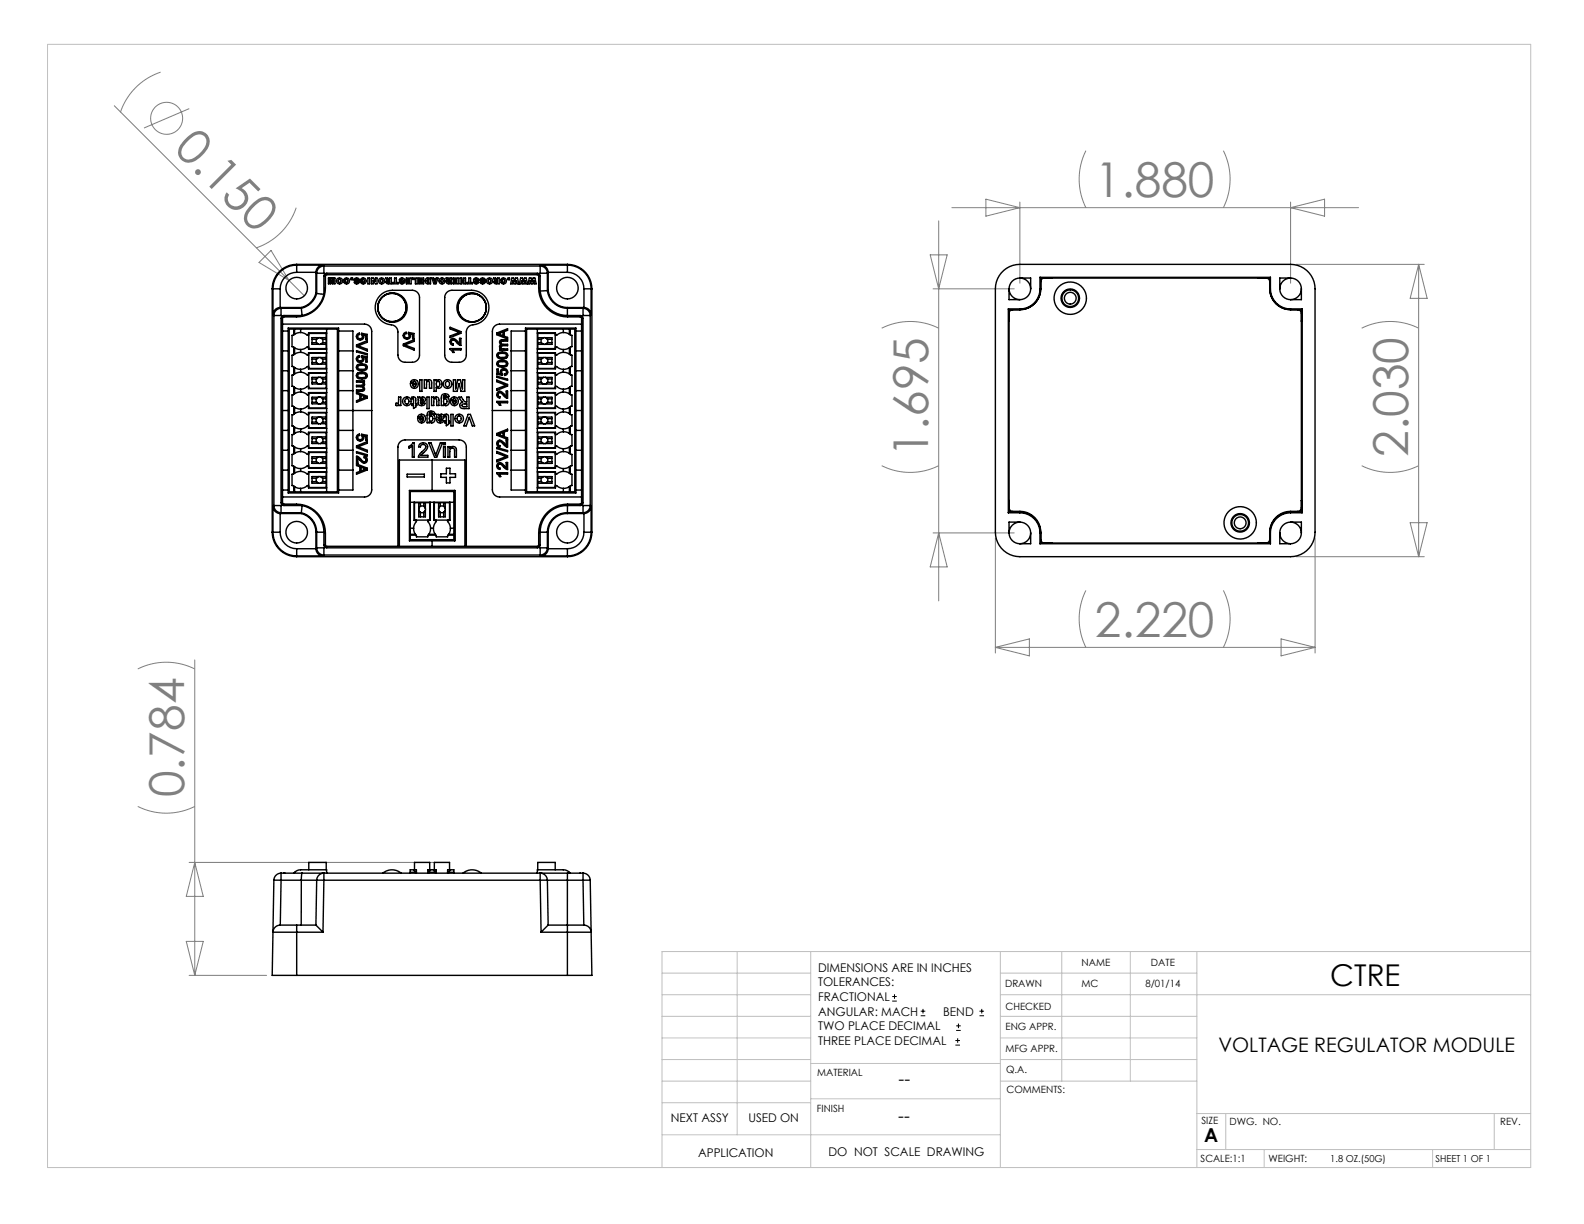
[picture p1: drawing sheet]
<svg xmlns="http://www.w3.org/2000/svg" width="279mm" height="216mm" viewBox="0 0 279 216" stroke-linecap="round" stroke-linejoin="round" font-family="sans-serif">
<g fill="none" stroke="#808080" stroke-width=".18">
<path d="M20.2 18.7l30.8 30.8M28.3 12.7a11.2 11.2 0 0 0-7.1 7.1M33.4 19.2l-8 3.4M52.2 36.6a11.2 11.2 0 0 1-7.1 7.1M165.6 39v67M167.9 36.6h71.7M173.9 35.1l6 1.5-6 1.5zM179.9 35.6v14.4M191.5 26.6a11.2 11.2 0 0 0 0 10M215.8 26.6a11.2 11.2 0 0 1 0 10M227.6 35.6v14.4M227.6 36.6l6-1.5v3z"/>
<path d="M45.7 46.3l2.1-2.1 3.2 5.3zM51 49.5l2.7 2.7M155.5 57.9a11.2 11.2 0 0 1 10.1 0M164.1 45h3l-1.5 5.9zM164.6 50.9h14.3M228.6 46.6h22.6M240.2 57.9a11.2 11.2 0 0 1 10 0M250.2 46.6v51.6M250.2 46.6l1.5 6h-3zM155.5 82.1a11.2 11.2 0 0 0 10.1 0M164.6 94h14.3M165.6 94l1.5 6h-3z"/>
<path d="M175.6 94.9v20.3M228.6 98.2h22.6M232 94.9v20.3M240.2 82.1a11.2 11.2 0 0 0 10 0M248.7 92.2h3l-1.5 6zM24.3 118a11.2 11.2 0 0 1 10.1 0M34.4 116.4v55.6M175.6 114.2h56.4M175.6 114.2l6-1.5v3zM191.5 104.1a11.2 11.2 0 0 0 0 10.1M215.8 104.1a11.2 11.2 0 0 1 0 10.1M226 112.7l6 1.5-6 1.5z"/>
<path d="M24.3 142.2a11.2 11.2 0 0 0 10.1 0M33.4 152.1h44.1M34.4 152.1l1.5 6h-3zM32.9 166.1h3l-1.5 5.9zM33.4 172h13.6"/>
<circle cx="29.4" cy="20.9" r="2.82"/>
</g>
<g fill="none" stroke="#000" stroke-width=".18">
<path d="M157.4 176.6h.8M157.4 175.8h.8M157.8 175.4v.8M162.4 179.2h.8M162.4 178.4h.8M162.8 178v.8M172.8 179.2h.8M172.8 178.4h.8M173.2 178v.8M168.5 184.3h.8M168.5 183.5h.8M168.7 181.8h.8"/>
<path d="M168.7 181h.8M168.9 183.1v.8M169.1 180.5v.9"/>
</g>
<g fill="none" stroke="#c0c0c0" stroke-width=".18">
<path d="M8.4 7.8h261.6v198.1h-261.6zM116.8 171.7h26.2M116.8 175.5h26.2M116.8 179.3h26.2M130 167.8v32.4M143 167.8v38.1M176.5 167.8v38.1M176.5 171.7h34.6M176.5 175.5h93.5M176.5 179.3h34.6M187.3 167.8v22.9M199.4 167.8v22.9"/>
<path d="M211.1 167.8v38.1M270 167.8h-153.2v38.1M116.8 190.7h26.2M116.8 183.1h26.2M116.8 186.9h26.2M116.8 194.5h26.2M143 193.8h33.5M143 187.6h33.5M176.5 190.7h34.6M176.5 183.1h34.6M176.5 186.9h34.6M211.1 196.4h58.9"/>
<path d="M216.2 196.4v6.4M263.6 196.4v6.4M116.8 200.2h59.7M211.1 202.8h58.9M223 202.8v3.1M252.7 202.8v3.1"/>
</g>
<g fill="none" stroke="#000" stroke-width=".25">
<path d="M48 50.9h.1M48 50.9v43M48.1 50.9h1.3M48.1 55.5l.2 .2M48.1 50.9v4.6M48.3 55.7h1.3M48.3 55.7v33.5M49.4 54.2a1.29 1.29 0 0 0-1.3 1.3M49.4 50.9v3.3M49.4 54.2h.1M49.4 54.2l.2 .2M49.4 54.2h3.7"/>
<path d="M49.6 55.7l.1 .1M49.6 54.4v1.3M49.6 54.4a1.27 1.27 0 0 0-1.3 1.3M49.6 54.4h3.5M49.7 55.8l-.1 .4v32.5l.1 .3M49.8 57.2h14.5a1.27 1.27 0 0 1 1.3 1.2v28a1.27 1.27 0 0 1-1.3 1.3h-14.5M49.8 58.4h1M49.9 56l.2-.1a7.8 7.8 0 0 0 4.7-.7 5.1 5.1 0 0 0 2.6-4.4v-2.1l.3-.2h37.1l.2 .2a7.6 7.6 0 0 0 .7 4.6 5.1 5.1 0 0 0 4.4 2.6h2.3l.2 .3v32.5l-.3 .2a7.8 7.8 0 0 0-4.7 .7 5.1 5.1 0 0 0-2.6 4.4v2.2l-.2 .2h-37.1l-.3-.3a7.6 7.6 0 0 0-.7-4.6 5.1 5.1 0 0 0-4.4-2.6h-2.3l-.2-.2zM50.8 57.9h8.9v29.1h-8.9zM51.8 59.1l-.3 .1v2h.3M51.8 58.1v1M52 58.1h1"/>
<path d="M52 59l-.2 .1M52 58.1h-1v28.7h1M52 58.1v.9M52.3 48a2.91 2.91 0 0 0-2.9 2.9M52.3 46.8v1.2M52.3 46.8a4.2 4.2 0 0 0-4.2 4.1M52.3 46.6a4.3 4.3 0 0 0-4.3 4.3M52.3 46.6v.2M52.3 46.8h4.7M52.3 46.6h47.8M52.3 48h3.4M53 58.7l.7 .1 .5 .4h.2v-.4h3.2"/>
<path d="M53 58.7l-1 .3M53 58.1v.6M53 58.1h6.5v28.7h-6.5M53.1 54.2v.2M53.1 54.4l.2 1.3M53.3 55.7h-3.2l-.4 .1M54.5 58.8h3v2.7h-3zM55 59.9h.8M55.7 51.7a3.5 3.5 0 0 1-2.6 2.5M55.7 51.7l.2 .1M55.7 48.1l.2 .1M55.7 48.1v3.6"/>
<path d="M55.7 48v.1M55.8 59.9v.6M55.9 48.2h1.2M55.9 51.8l1.2 .1M55.9 51.8a3.7 3.7 0 0 1-2.8 2.6M55.9 48.2v3.6M56.3 59.6h.2M56.3 59.6l-.5 .3M56.3 59.6h-1.3v1.1h1.2M56.5 59.6l.4 .3M56.5 59.6h1M56.9 59.9v.6"/>
<path d="M56.9 59.9h.6M57 46.8a1.29 1.29 0 0 0-1.3 1.2M57 46.8l.1 .1M57.1 48.2l.2 .1M57.1 51.9a4.9 4.9 0 0 1-3.8 3.8M57.1 46.9v1.3M57.1 46.9a1.27 1.27 0 0 0-1.2 1.3M57.1 46.9h38.2M57.3 48.3l-.2 .4v3.2M57.3 48.3l.3-.1h37.2l.3 .1M57.6 58.1v28.7M57.9 49h.3v.8l.2-.8h.2l.2 .8v-.8h.3v1.1h-.4l-.2-.7-.1 .7h-.5z"/>
<path d="M59.7 58.4h2.6v28h-2.6M60.7 49.2a.52 .52 0 0 1 .8 0 .52 .52 0 0 1-.1 .8 .52 .52 0 0 1-.7-.2l.3-.1a.23 .23 0 0 0 .3 0 .23 .23 0 0 0 0-.3 .23 .23 0 0 0-.3 0h-.4zM61.9 49h.3v.3h-.3zM62.6 49.1a.52 .52 0 0 1 .8 .3h-.3a.14 .14 0 0 0-.2-.2 .14 .14 0 0 0-.1 .2 .14 .14 0 0 0 .2 .1l.2 .1a.32 .32 0 0 1 .1 .4 .32 .32 0 0 1-.4 .1l-.3-.1-.1-.2h.3l.1 .1 .1-.1v-.1a.4 .4 0 0 1-.5-.5zM63.1 58.9l.3-.1v.2a.4 .4 0 0 0-.2 .5 .4 .4 0 0 0 .6 .2 .4 .4 0 0 0 .1-.5l-.1-.4 1 .2v.9h-.3v-.7l-.5-.1a.62 .62 0 0 1-.2 .8 .62 .62 0 0 1-.8-.2 .62 .62 0 0 1 .1-.8zM63.7 49.2a.52 .52 0 0 1 .8 0 .52 .52 0 0 1-.1 .8 .52 .52 0 0 1-.8-.2l.3-.1a.23 .23 0 0 0 .3 0 .23 .23 0 0 0 0-.3 .23 .23 0 0 0-.3 0h-.3zM64.9 49h.3v1.1h-.3zM65.5 49h.3l.4 .6v-.6h.3v1.1h-.3l-.4-.6v.6h-.3zM67 52.1a3 3 0 0 1 2.2-.9h3.5a1.27 1.27 0 0 1 1.3 1.3v10.1a1.27 1.27 0 0 1-1.3 1.3h-1.2a1.27 1.27 0 0 1-1.3-1.3v-4a1.42 1.42 0 0 0-1.7-1.4 3 3 0 0 1-1.5-5.1zM67.2 49.3a.24 .24 0 0 1 .3 .1 .24 .24 0 0 1 0 .3 .24 .24 0 0 1-.4 0zM68 49h.4l.3 .5v-.5h.3v1.1l-.8-.1a.29 .29 0 0 1-.1-.3 .29 .29 0 0 1 .3-.2zM68.4 49.7h.3v.2l-.2-.1z"/>
<path d="M69.6 49h.3v.8h.3v.3h-.9v-.3h.3zM70.5 49.2a.52 .52 0 0 1 .8 0 .52 .52 0 0 1-.1 .8 .52 .52 0 0 1-.8-.2l.3-.1a.23 .23 0 0 0 .4 0 .23 .23 0 0 0 0-.3 .23 .23 0 0 0-.4 0h-.3zM71.3 58.7l.4-.1v.2a.4 .4 0 0 0-.3 .6 .4 .4 0 0 0 .6 .2 .4 .4 0 0 0 .1-.6l-.1-.4 1 .2v.9h-.2v-.7l-.5-.1a.62 .62 0 0 1-.2 .8 .62 .62 0 0 1-.9-.1 .62 .62 0 0 1 .1-.9zM71.6 54.2a2.5 2.5 0 0 0-3.5-2.2 2.5 2.5 0 0 0-.5 4.2 2.5 2.5 0 0 0 4-1.4v-.5M71.7 49h.8v1.1h-.8v-.3h.5v-.1h-.5v-.2h.5v-.2h-.5zM72.8 49h.8v1.1h-.3v-.8h-.5zM73.9 49h.8v1.1h-.8v-.3h.5v-.1h-.5v-.2h.5v-.2h-.5zM75.1 49.2l.8-.2v1.1h-.4a.51 .51 0 0 1-.5-.4 .51 .51 0 0 1 .1-.5zM75.4 49.3h.2v.5a.29 .29 0 0 1-.3-.1 .29 .29 0 0 1 .1-.4zM76.2 49h.3v.2l.8-.2-.4 1.1h-.4zM76.6 49.4h.2l-.1 .4zM77.8 49.3a.24 .24 0 0 1 .3 .1 .24 .24 0 0 1 0 .3 .24 .24 0 0 1-.3 0z"/>
<path d="M78.7 49h.3l.3 .5 .1-.5h.3v1.1l-.8-.1a.29 .29 0 0 1-.1-.3 .29 .29 0 0 1 .2-.2zM78.8 51.6l.4-.3 .5-.1h3.5a3.1 3.1 0 0 1 3 3.1 3.1 3.1 0 0 1-3 3l-.6 .4-.3 .6v4.3a1.27 1.27 0 0 1-1.3 1.3h-1.3a1.27 1.27 0 0 1-1.3-1.3v-10.1l.1-.5zM79.1 49.7h.3v.2l-.3-.1zM79.4 57.7l1.9 .8v.3l-1.9 .8v-.3l1.7-.7-1.7-.6zM79.6 59.8a.79 .79 0 0 1 1.2 .5l.3 .3v-.9h.2v1.2l-.5-.2-.6-.6a.35 .35 0 0 0-.6 0 .36 .36 0 0 0 .4 .6l-.1 .2a.62 .62 0 0 1-.5-.4 .62 .62 0 0 1 .2-.7zM80 49h.8v1.1h-.8v-.3h.5v-.1h-.5v-.2h.5v-.2h-.5zM80.8 54.2a2.5 2.5 0 0 1 3.6-2.1 2.5 2.5 0 0 1 .4 4.2 2.5 2.5 0 0 1-4-1.5v-.5M81.1 49h.4v.5h.3v-.5h.3v1.1h-.3v-.4h-.3v.4h-.4zM82.7 49h.3v.8h.3v.3h-.9v-.3h.3zM83.6 49.1a.52 .52 0 0 1 .9 .3h-.4a.14 .14 0 0 0-.1-.2 .14 .14 0 0 0-.1 .2 .14 .14 0 0 0 .1 .1l.3 .1a.32 .32 0 0 1 0 .4 .32 .32 0 0 1-.4 .1l-.2-.1-.1-.2h.3l.1 .1 .1-.1-.1-.1a.4 .4 0 0 1-.4-.5zM84.8 49.1a.52 .52 0 0 1 .8 .3h-.3a.14 .14 0 0 0-.2-.2 .14 .14 0 0 0-.1 .2 .14 .14 0 0 0 .2 .1l.3 .1a.32 .32 0 0 1 0 .4 .32 .32 0 0 1-.4 .1l-.3-.1-.1-.2h.3l.2 .1 .1-.1-.1-.1a.4 .4 0 0 1-.5-.5zM86.2 49.3a.24 .24 0 0 1 .3 .1 .24 .24 0 0 1 0 .3 .24 .24 0 0 1-.3 0z"/>
<path d="M87.1 49h.3l.3 .5v-.5h.4v1.1l-.8-.1a.29 .29 0 0 1-.2-.3 .29 .29 0 0 1 .3-.2zM87.5 49.7h.2v.2l-.2-.1zM87.6 58.7l1.9-.7v.3l-.6 .2v.8l.6 .2v.3l-1.9-.8zM87.8 58.9l.9-.3v.6zM88.4 49.2a.52 .52 0 0 1 .8 0 .52 .52 0 0 1-.1 .8 .52 .52 0 0 1-.8-.2l.3-.1a.23 .23 0 0 0 .4 0 .23 .23 0 0 0-.1-.3 .23 .23 0 0 0-.3 0h-.3zM89.6 49h.3v.3h-.3zM90.3 49h.3l.2 .7 .2-.7h.3l.2 1.1h-.3l-.1-.6-.2 .6h-.3l-.1-.6-.1 .6h-.3zM91.8 49h.3l.2 .7 .2-.7h.3l.2 1.1h-.3l-.1-.6-.1 .6h-.3l-.2-.6-.1 .6h-.3zM92.7 58.4h-2.5v28h2.5M92.7 57.9h8.9v29.1h-8.9zM93.4 49h.3l.2 .7 .1-.7h.3l.3 1.1h-.3l-.1-.6-.2 .6h-.3l-.2-.6-.1 .6h-.3zM94.8 58v28.7"/>
<path d="M94.9 58.8h3v2.7h-3zM94.9 59.6h1M94.9 59.8h.6M95.1 48.3l.2 .4v2.6M95.3 48.2l-.2 .1M95.3 48.2h1.3M95.3 51.3a4.8 4.8 0 0 0 4.8 4.4M95.3 46.9v1.3M95.3 46.9a1.27 1.27 0 0 1 1.3 1.3M95.4 46.8a1.29 1.29 0 0 1 1.3 1.2M95.4 46.8l-.1 .1M95.4 46.8h4.7"/>
<path d="M95.5 59.8v.6M95.9 59.6h.3M95.9 59.6l-.4 .2M96.2 59.6l.4 .2M96.2 59.6h1.2v1.1h-1.3M96.6 51.3h-1.3M96.6 51.3a3.6 3.6 0 0 0 3.5 3.1M96.6 48.2v3.1M96.6 59.8v.6M96.6 59.8h.8M96.7 48v.1M96.7 48h3.4"/>
<path d="M96.7 51.3h-.1M96.7 51.3a3.4 3.4 0 0 0 3.4 2.9M96.7 48.1l-.1 .1M96.7 48.1v3.2M99.4 58.7l-.7 .1-.5 .3h-.2v-.4h-3.2M99.4 58.7l1 .2M99.4 58h1M99.4 58h-6.5v28.7h6.5M99.4 58v.7M100.1 54.4v1.3M100.1 55.7h2.2l.4 .1M100.1 54.4h2.7"/>
<path d="M100.1 54.2h2.9M100.1 54.2v.2M100.1 46.8v1.2M100.1 48a2.92 2.92 0 0 1 2.9 2.9M100.1 46.8a4.2 4.2 0 0 1 4.2 4.1M100.1 46.6a4.3 4.3 0 0 1 4.3 4.3M100.1 46.6v.2M100.4 58.9l.2 .2M100.4 58h1v28.7h-1M100.4 58v.9M100.6 59.1h.3v2l-.3 .1M100.6 58v1.1"/>
<path d="M101.6 58.4h1M102.6 57.2h-14.5a1.27 1.27 0 0 0-1.2 1.2v28a1.27 1.27 0 0 0 1.2 1.3h14.5M102.7 55.8l.1 .4v32.5l-.1 .3M102.8 54.4v1.3M102.8 55.7l-.1 .1M102.8 55.7h1.3M102.8 54.4a1.27 1.27 0 0 1 1.3 1.3M103 54.2l-.2 .2M103 54.2h.1M103 54.2a1.29 1.29 0 0 1 1.3 1.3M103 50.9h1.3M103 50.9v3.3"/>
<path d="M104.1 55.7v33.5M104.3 55.5l-.2 .2M104.3 50.9v4.6M104.3 50.9h.1M104.4 50.9v43M176.6 48.1a4.3 4.3 0 0 1 3.3-1.5h47.7a4.3 4.3 0 0 1 4.4 4.3v43a4.3 4.3 0 0 1-4.4 4.3h-47.7a4.3 4.3 0 0 1-4.3-4.3v-43a4.3 4.3 0 0 1 1-2.8zM177.9 54.5h2M177.9 54.5v35.9M177.9 54.5l.1 .1M178 54.6v35.7M178 54.6h1.9M178 56.6v.1"/>
<path d="M178 50.9a1.9 1.9 0 0 0 1.9 2M178 50.9v2h1.9M178.6 54.6a.63 .63 0 0 0-.6 .7M179.9 49a1.9 1.9 0 0 0-1.9 1.9M179.9 49a1.91 1.91 0 0 1 1.9 1.9M179.9 49h1.9v1.9M179.9 54.5v.1M181.8 50.9a1.91 1.91 0 0 1-1.9 2M183.4 50.9a3.6 3.6 0 0 1-3.5 3.6M183.4 50.9h.2M183.4 48.9h40.7M183.4 48.9v2"/>
<path d="M183.4 48.9l.2 .1M183.6 50.9a3.7 3.7 0 0 1-3.7 3.7M183.6 49h40.4M183.6 49v1.9M184.2 49a.63 .63 0 0 0-.6 .7M185.6 49h.1M221.9 49h.1M223.3 49a.63 .63 0 0 1 .7 .7M224 50.9a3.7 3.7 0 0 0 3.6 3.7M224 50.9h.1M224 49v1.9M224.1 50.9a3.6 3.6 0 0 0 3.5 3.6"/>
<path d="M224.1 48.9v2M224.1 48.9l-.1 .1M225.7 50.9a1.9 1.9 0 0 0 1.9 2M227.6 49a1.91 1.91 0 0 1 1.9 1.9M227.6 49a1.9 1.9 0 0 0-1.9 1.9M227.6 49h-1.9v1.9M227.6 54.5h2.1M227.6 54.5v.1M228.9 54.6a.63 .63 0 0 1 .6 .7M229.5 50.9a1.91 1.91 0 0 1-1.9 2M229.5 50.9v2h-1.9M229.6 54.6h-2"/>
<path d="M229.6 54.6v35.7M229.6 56.6l-.1 .1M229.7 54.5v35.9M229.7 54.5l-.1 .1M49.8 72.4h1M49.8 75.9h1M49.8 61.9h1M49.8 79.4h1M49.8 68.9h1M49.8 65.4h1M51.8 68.2l.2 .2M51.8 61.2l.2 .2"/>
<path d="M51.8 78.7l.2 .2M51.8 71.7l.2 .2M51.8 64.7l.2 .2M51.8 75.2l.2 .2M51.8 76.6l-.3 .1v2h.3M51.8 66.1l-.3 .1v2h.3M51.8 62.6l-.3 .1v2h.3M51.8 73.1l-.3 .1v2h.3M51.8 69.6l-.3 .1v2h.3M51.8 61.2v1.4M51.8 64.7v1.4M51.8 68.2v1.4"/>
<path d="M51.8 71.7v1.4M51.8 75.2v1.4M51.8 78.7v1.4M52 64.9l1 .3M52 78.9l1 .3M52 61.4l1 .3M52 71.9l1 .3M52 68.4l1 .3M52 75.4l1 .3M52 69.5l-.2 .1M52 62.5l-.2 .1M52 80l-.2 .1"/>
<path d="M52 73l-.2 .1M52 66l-.2 .1M52 76.5l-.2 .1M52 61.4v1.1M52 64.9v1.1M52 68.4v1.1M52 71.9v1.1M52 75.4v1.1M52 78.9v1.1M53 79.7l.7 .1 .5 .4h.2v-.4h3.2M53 76.2l.7 .1 .5 .4h.2v-.4h3.2M53 62.2l.7 .1 .5 .4h.2v-.4h3.2"/>
<path d="M53 69.2l.7 .1 .5 .4h.2v-.4h3.2M53 72.7l.7 .1 .5 .4h.2v-.4h3.2M53 65.7l.7 .1 .5 .4h.2v-.4h3.2M53 65.7l-1 .3M53 79.7l-1 .3M53 62.2l-1 .3M53 72.7l-1 .3M53 69.2l-1 .3M53 76.2l-1 .3M53 61.7v.5M53 65.2v.5M53 68.7v.5"/>
<path d="M53 72.2v.5M53 75.7v.5M53 79.2v.5M54.5 62.3h3v2.7h-3zM54.5 65.8h3v2.7h-3zM54.5 69.3h3v2.7h-3zM54.5 72.8h3v2.7h-3zM54.5 76.3h3v2.7h-3zM54.5 79.8h3v2.7h-3zM55 71h.8M55 60.5h.8M55 64h.8"/>
<path d="M55 63.4h.8M55 70.4h.8M55 66.9h.8M55 67.5h.8M55 73.9h.8M55 78h.8M55 77.4h.8M55 74.5h.8M55.8 70.4v.6M55.8 63.4v.6M55.8 66.9v.6M55.8 73.9v.6"/>
<path d="M55.8 77.4v.6M55.8 60.5l.4 .2M55.8 71l.4 .2M55.8 64l.4 .2M55.8 67.5l.4 .2M55.8 78l.4 .2M55.8 74.5l.4 .2M56.2 60.7h.3M56.2 71.2h.3M56.2 64.2h.3M56.2 67.7h.3M56.2 74.7h.3"/>
<path d="M56.2 78.2h.3M56.2 70.1h.3M56.2 63.1h.3M56.2 63.1l-.4 .3M56.2 70.1l-.4 .3M56.2 66.6h.3M56.2 66.6l-.4 .3M56.2 73.6l-.4 .3M56.2 73.6h.3M56.2 77.1h.3M56.2 77.1l-.4 .3M56.2 63.1h-1.2v1.1h1.2"/>
<path d="M56.2 66.6h-1.2v1.1h1.2M56.2 70.1h-1.2v1.1h1.2M56.2 73.6h-1.2v1.1h1.2M56.2 77.1h-1.2v1.1h1.2M56.5 63.1l.4 .3M56.5 66.6l.4 .3M56.5 70.1l.4 .3M56.5 77.1l.4 .3M56.5 73.6l.4 .3M56.5 70.1h1M56.5 63.1h1M56.5 66.6h1"/>
<path d="M56.5 73.6h1M56.5 77.1h1M56.5 71.2h1M56.5 64.2h1M56.5 67.7h1M56.5 78.2h1M56.5 74.7h1M56.5 60.7h1M56.9 71l-.4 .2M56.9 67.5l-.4 .2M56.9 64l-.4 .2M56.9 74.5l-.4 .2"/>
<path d="M56.9 78l-.4 .2M56.9 71h.6M56.9 64h.6M56.9 67.5h.6M56.9 78h.6M56.9 74.5h.6M56.9 60.5l-.4 .2M56.9 60.5h.6M56.9 63.4v.6M56.9 66.9v.6M56.9 70.4v.6M56.9 77.4v.6"/>
<path d="M56.9 73.9v.6M56.9 63.4h.6M56.9 70.4h.6M56.9 66.9h.6M56.9 73.9h.6M56.9 77.4h.6M57.6 79.1h-3.2v-.4h-.2l-.5 .3-.7 .2M57.6 75.6h-3.2v-.4h-.2l-.5 .3-.7 .2M57.6 61.6h-3.2v-.4h-.2l-.5 .3-.7 .2M57.6 68.6h-3.2v-.4h-.2l-.5 .3-.7 .2M57.6 72.1h-3.2v-.4h-.2l-.5 .3-.7 .2M57.6 65.1h-3.2v-.4h-.2l-.5 .3-.7 .2"/>
<path d="M59.7 72.4h5.9M59.7 75.9h2.6M59.7 61.9h2.6M59.7 79.4h2.6M59.7 68.9h2.6M59.7 65.4h2.6M62.9 78.7l1.9-.8v.3l-1.7 .6 1.7 .6v.3l-1.9-.7zM62.9 60.8l1.9-.7v.3l-1.7 .6 1.7 .6v.3l-1.9-.8zM62.9 67.2h1.4v.2h-.2a.42 .42 0 0 1 .2 .4 .42 .42 0 0 1-.3 .4 .44 .44 0 0 1 .3 .5 .44 .44 0 0 1-.5 .3h-.9v-.2h.8a.28 .28 0 0 0 .4-.2 .28 .28 0 0 0-.2-.4h-1v-.2h.9a.27 .27 0 0 0 .3-.3 .27 .27 0 0 0-.3-.3h-.9zM62.9 61.9l1.9 .5v.2l-1.9-.5zM62.9 69.1l1.9 .8v.3l-1.9 .8v-.3l.6-.2v-.9l-.6-.2zM62.9 79.7l1.9 .5v.2l-1.9-.5z"/>
<path d="M63 76.8l.4-.2v.2a.4 .4 0 0 0-.2 .5 .4 .4 0 0 0 .4 .3 .4 .4 0 0 0 .3-.5l-.1-.3v-.2l1 .2v.9h-.3v-.7l-.5-.1a.62 .62 0 0 1-.6 .9 .62 .62 0 0 1-.4-1zM63 65.8a1.41 1.41 0 0 1 1.8 .3v.3a1.15 1.15 0 0 1-1.8 .2l-.1-.4zM63 64.4a1.41 1.41 0 0 1 1.8 .2v.3a1.15 1.15 0 0 1-1.8 .2l-.1-.4zM63.1 62.9l.3-.2v.3a.4 .4 0 0 0-.2 .5 .4 .4 0 0 0 .6 .2 .4 .4 0 0 0 .1-.6l-.1-.4 1 .2v.9h-.3v-.7l-.5-.1a.62 .62 0 0 1-.2 .8 .62 .62 0 0 1-.8-.1 .62 .62 0 0 1 .1-.8zM63.1 66.1a1.37 1.37 0 0 1 1.4 0l.1 .3a1.11 1.11 0 0 1-1.5-.1zM63.1 64.6a1.38 1.38 0 0 1 1.4 0l.1 .3a1.11 1.11 0 0 1-1.5 0zM63.7 69.7l.9 .4-.9 .3zM70.3 70h.4v1.5h-.4v-.2a.32 .32 0 0 1-.5 .2l.1-.4a.24 .24 0 0 0 .2 .1 .24 .24 0 0 0 .2-.2zM71.1 60.7l1.9-.8v.3l-1.6 .6 1.6 .7v.3l-1.9-.8zM71.5 70.4a.42 .42 0 0 1 .6 .4 .42 .42 0 0 1-.6 .4l-.1-.4zM72.1 78.7l.7-.6h.3v2.5h-.4v-1.9l-.6 .3zM72.5 67.2a.73 .73 0 0 1 1.1 0 .73 .73 0 0 1 0 1 .73 .73 0 0 1-1 .1l-.2-.7h1a.3 .3 0 0 0-.2-.3 .3 .3 0 0 0-.4 .2l-.4-.1z"/>
<path d="M72.6 70.1h.1a.44 .44 0 0 1 .5 0 .44 .44 0 0 1 .1 .5v.6h.2v.3h-.2v.3l-.4 .2v-.5h-.2v-.3h.2v-.8l-.2-.1zM72.8 67.9h.6l-.1 .2a.3 .3 0 0 1-.4 .1 .3 .3 0 0 1-.1-.3zM73.7 70h.4v.2a.49 .49 0 0 1 .8-.1 .49 .49 0 0 1-.1 .7l-.6 .2v.2l.3 .1 .2-.2h.3a.63 .63 0 0 1-.7 .5 .63 .63 0 0 1-.5-.6zM73.8 73.3a.73 .73 0 0 1 1 0 .73 .73 0 0 1 0 1 .73 .73 0 0 1-1 0l-.1-.6h1a.3 .3 0 0 0-.3-.3 .3 .3 0 0 0-.3 .2l-.4-.1zM74 78.3a.79 .79 0 0 1 1.2 0 .79 .79 0 0 1 0 1.1l-1 .9h1.3v.3h-1.7a2.29 2.29 0 0 1 1.1-1.4 .47 .47 0 0 0-.1-.8 .47 .47 0 0 0-.6 .5l-.4-.1zM74 67h.4v2h-.4zM74.1 74h.6l-.1 .2a.3 .3 0 0 1-.4 .1 .3 .3 0 0 1-.1-.3zM74.2 70.4h.1a.21 .21 0 0 1 .3-.1 .21 .21 0 0 1 0 .3l-.4 .1zM74.8 67h.4v.2a.49 .49 0 0 1 .6-.2 .49 .49 0 0 1 .3 .5v1h-.3l-.1-1a.25 .25 0 0 0-.2-.2 .25 .25 0 0 0-.3 .2v1h-.4zM75.3 70h.4v2.1h-.4zM75.5 72.7a.73 .73 0 0 1 1.2 .3l-.8-.2-.2 .1v.4a.63 .63 0 0 1 .9 0 .63 .63 0 0 1 .1 .8 .55 .55 0 0 1-.4 .5 .55 .55 0 0 1-.6-.2v.2h-.4zM75.6 78.1h.4l.8 2.2 .9-2.2h.4l-1.1 2.5h-.3z"/>
<path d="M75.8 73.5l.1-.1a.43 .43 0 0 1 .5 .5 .43 .43 0 0 1-.5 .4l-.2-.3zM76.1 70h.4v.3a.49 .49 0 0 1 .6-.3 .49 .49 0 0 1 .3 .6v.9h-.4v-.9a.25 .25 0 0 0-.2-.3 .25 .25 0 0 0-.3 .3v.9h-.4zM76.6 67h.4v.2a.59 .59 0 0 1 .7-.2 .59 .59 0 0 1 .3 .8 .59 .59 0 0 1-.3 .6 .59 .59 0 0 1-.7-.1v.7h-.4zM77 73.1h.3l.1 .2a.49 .49 0 0 1 .7-.2 .49 .49 0 0 1 0 .8l-.7 .2 .1 .1 .2 .1 .2-.2 .4 .1a.63 .63 0 0 1-.7 .4 .63 .63 0 0 1-.5-.6zM77 67.4a.35 .35 0 0 1 .5 0 .35 .35 0 0 1 .1 .4l-.1 .2a.29 .29 0 0 1-.3 .2 .29 .29 0 0 1-.2-.2zM77.5 73.5v-.1a.21 .21 0 0 1 .3 0 .21 .21 0 0 1 .1 .3l-.5 .1zM78 69.6a.74 .74 0 0 1 1.2 .3l-.8-.1-.2 .1v.4a.63 .63 0 0 1 .9-.1 .63 .63 0 0 1 .1 .8 .55 .55 0 0 1-.4 .5 .55 .55 0 0 1-.6-.2v.2h-.4l.1-1.5zM78.2 78.8h.4v1.8h-.4zM78.2 78.1h.4v.3h-.4zM78.3 70.4h.1a.43 .43 0 0 1 .5 .4 .43 .43 0 0 1-.5 .4l-.2-.3zM78.4 73.1h.1a.44 .44 0 0 1 .5 0 .44 .44 0 0 1 .1 .5v.7h.2v.3h-.2v.3l-.4 .2v-.5h-.3v-.3h.3v-.9h-.3zM78.7 67.4a.42 .42 0 0 1 .6 .3 .42 .42 0 0 1-.6 .4l-.1-.4z"/>
<path d="M79 78.8h.3v.2a.64 .64 0 0 1 .8-.2 .64 .64 0 0 1 .4 .7v1.1h-.3v-1.1a.44 .44 0 0 0-.5-.5 .44 .44 0 0 0-.4 .6v1h-.3zM79.4 61.5h1.9v.2h-1.5l.3 .5h-.2l-.5-.6zM79.5 73.1h.4v2h-.4zM79.6 70.2a.73 .73 0 0 1 1 0 .73 .73 0 0 1 .1 1.1 .73 .73 0 0 1-1.1 0l-.1-.6h.9a.3 .3 0 0 0-.2-.4 .3 .3 0 0 0-.3 .2h-.4zM79.8 70.9h.6l-.1 .3a.3 .3 0 0 1-.3 0 .3 .3 0 0 1-.2-.3zM80 67h.4v1.6l.4-1.6h.4l.4 1.6v-1.6h.4v2h-.7l-.3-1.4-.4 1.4h-.6zM80.7 73.5a.42 .42 0 0 1 .7 .3 .42 .42 0 0 1-.6 .4l-.2-.4zM80.9 70h.5l.4 .7 .5 .2v-.9h.4v2.1h-.8a.58 .58 0 0 1-.8-.4 .58 .58 0 0 1 .5-.7zM81.6 71.3l.7-.1v.5h-.4a.26 .26 0 0 1-.4 0 .26 .26 0 0 1 .1-.4zM82.6 73.1h.4l.7 2h-.4l-.5-1.5-.6 1.5h-.4zM86.9 72.4h5.8M87.6 67l1.9 .8v.3l-1.9 .8v-.3l1.7-.6-1.7-.7z"/>
<path d="M87.6 79.6l1.9 .8v.3l-1.9 .8v-.3l1.7-.7-1.7-.6zM87.6 70.8h1.9v.2h-1.5l.3 .5h-.2l-.5-.5zM87.6 66.3l1.9 .6v.2l-1.9-.5zM87.6 76.5l1.9-.8v.3l-.6 .2v.8l.6 .2v.3l-1.9-.7zM87.6 78.9l1.9 .6v.2l-1.9-.6zM87.7 65.1h.2v.7l.5 .1a.61 .61 0 0 1 .3-.8 .61 .61 0 0 1 .8 .4 .61 .61 0 0 1-.5 .7v-.2a.4 .4 0 0 0 .2-.6 .4 .4 0 0 0-.5-.1 .4 .4 0 0 0-.2 .5l.1 .4-.9-.2zM87.8 63.8a1.43 1.43 0 0 1 1.7 .1 .71 .71 0 0 1-.2 .8 .71 .71 0 0 1-.8 .1 .64 .64 0 0 1-.7-.2 .64 .64 0 0 1 0-.8zM87.8 62.3a1.43 1.43 0 0 1 1.7 .1 .71 .71 0 0 1-.2 .8 .71 .71 0 0 1-.8 .1 .64 .64 0 0 1-.7-.2 .64 .64 0 0 1 0-.8zM87.8 77.8a.79 .79 0 0 1 1.2 .5l.3 .3v-1h.2v1.3l-.5-.3-.5-.6a.35 .35 0 0 0-.6 .1 .35 .35 0 0 0 .3 .5v.2a.62 .62 0 0 1-.6-.4 .62 .62 0 0 1 .2-.6zM87.8 69.2a.77 .77 0 0 1 1.2 .4l.3 .3v-.9h.2v1.2a1.18 1.18 0 0 1-.9-.7l-.3-.2a.35 .35 0 0 0-.5 .3 .35 .35 0 0 0 .4 .4v.2a.62 .62 0 0 1-.6-.4 .62 .62 0 0 1 .2-.6zM87.8 76.6l.9-.3v.6zM88 63.9a.93 .93 0 0 1 1.3 .3 1.12 1.12 0 0 1-1.4 .1z"/>
<path d="M88 62.5a.93 .93 0 0 1 1.3 .2v.1a1.12 1.12 0 0 1-1.4 0zM88.2 60l1.3-.1v.3h-.8a.29 .29 0 0 0-.4 .3 .29 .29 0 0 0 .4 .2h.8v.3h-.9a.27 .27 0 0 0-.3 .2 .27 .27 0 0 0 .2 .3h1v.3h-1.4v-.3h.3a.42 .42 0 0 1-.3-.3 .42 .42 0 0 1 .3-.4l-.3-.3zM90.2 75.9h2.5M90.2 61.9h2.5M90.2 79.4h2.5M90.2 68.9h2.5M90.2 65.4h2.5M94.8 65h3.2v-.4h.2l.5 .4 .7 .1M94.8 68.5h3.2v-.4h.2l.5 .4 .7 .1M94.8 61.5h3.2v-.4h.2l.5 .4 .7 .1M94.8 72h3.2v-.4h.2l.5 .4 .7 .1M94.8 75.5h3.2v-.4h.2l.5 .4 .7 .1"/>
<path d="M94.8 79h3.2v-.4h.2l.5 .4 .7 .1M94.9 79.8h3v2.7h-3zM94.9 71.2h1M94.9 70.9h.6M94.9 69.3h3v2.7h-3zM94.9 70.1h1M94.9 60.7h1M94.9 60.4h.6M94.9 64.2h1M94.9 62.3h3v2.7h-3zM94.9 63.1h1M94.9 63.9h.6"/>
<path d="M94.9 63.3h.6M94.9 70.3h.6M94.9 66.8h.6M94.9 67.4h.6M94.9 67.7h1M94.9 65.8h3v2.7h-3zM94.9 73.8h.6M94.9 73.6h1M94.9 78.2h1M94.9 77.9h.6M94.9 74.7h1M94.9 72.8h3v2.7h-3z"/>
<path d="M94.9 76.3h3v2.7h-3zM94.9 77.1h1M94.9 77.3h.6M94.9 74.4h.6M94.9 66.6h1M95.5 67.4l.4 .3M95.5 70.9l.4 .3M95.5 60.4l.4 .3M95.5 74.4l.4 .3M95.5 63.9l.4 .3M95.5 77.9l.4 .3M95.5 63.3v.6"/>
<path d="M95.5 73.8v.6M95.5 66.8v.6M95.5 70.3v.6M95.5 77.3v.6M95.9 63.1h.3M95.9 73.6h.3M95.9 66.6h.3M95.9 66.6l-.4 .2M95.9 73.6l-.4 .2M95.9 70.1l-.4 .2M95.9 70.1h.3M95.9 63.1l-.4 .2"/>
<path d="M95.9 77.1l-.4 .2M95.9 77.1h.3M95.9 64.2h.2M95.9 60.7h.2M95.9 74.7h.2M95.9 67.7h.2M95.9 71.2h.2M95.9 78.2h.2M96.2 63.1l.4 .2M96.2 73.6l.4 .2M96.2 70.1l.4 .2M96.2 66.6l.4 .2"/>
<path d="M96.2 77.1l.4 .2M96.2 70.1h1.2v1.1h-1.3M96.2 63.1h1.2v1.1h-1.3M96.2 66.6h1.2v1.1h-1.3M96.2 73.6h1.2v1.1h-1.3M96.2 77.1h1.2v1.1h-1.3M96.6 63.3v.6M96.6 73.8v.6M96.6 70.3v.6M96.6 66.8v.6M96.6 77.3v.6M96.6 63.3h.8"/>
<path d="M96.6 70.3h.8M96.6 66.8h.8M96.6 73.8h.8M96.6 77.3h.8M96.6 60.4l-.5 .3M96.6 67.4l-.5 .3M96.6 70.9l-.5 .3M96.6 74.4l-.5 .3M96.6 63.9l-.5 .3M96.6 77.9l-.5 .3M96.6 70.9h.8M96.6 60.4h.8"/>
<path d="M96.6 63.9h.8M96.6 67.4h.8M96.6 77.9h.8M96.6 74.4h.8M99.4 65.7l-.7 .1-.5 .3h-.2v-.4h-3.2M99.4 69.2l-.7 .1-.5 .3h-.2v-.4h-3.2M99.4 62.2l-.7 .1-.5 .3h-.2v-.4h-3.2M99.4 72.7l-.7 .1-.5 .3h-.2v-.4h-3.2M99.4 76.2l-.7 .1-.5 .3h-.2v-.4h-3.2M99.4 79.7l-.7 .1-.5 .3h-.2v-.4h-3.2M99.4 76.2l1 .3M99.4 72.7l1 .2"/>
<path d="M99.4 79.7l1 .3M99.4 69.2l1 .2M99.4 62.2l1 .3M99.4 65.7l1 .3M99.4 61.6v.6M99.4 65.1v.6M99.4 68.6v.6M99.4 72.1v.6M99.4 75.6v.6M99.4 79.1v.6M100.4 75.3l-1 .3M100.4 71.8l-1 .3"/>
<path d="M100.4 78.8l-1 .3M100.4 68.3l-1 .3M100.4 61.3l-1 .3M100.4 64.8l-1 .3M100.4 66l.2 .1M100.4 62.5l.2 .1M100.4 76.5l.2 .1M100.4 72.9l.2 .2M100.4 69.4l.2 .2M100.4 80l.2 .1M100.4 61.3v1.2M100.4 64.8v1.2"/>
<path d="M100.4 68.3v1.1M100.4 71.8v1.1M100.4 75.3v1.2M100.4 78.8v1.2M100.6 64.7l-.2 .1M100.6 61.2l-.2 .1M100.6 75.2l-.2 .1M100.6 71.7l-.2 .1M100.6 68.2l-.2 .1M100.6 78.7l-.2 .1M100.6 73.1h.3v2l-.3 .1M100.6 76.6h.3v2l-.3 .1"/>
<path d="M100.6 62.6h.3v2l-.3 .1M100.6 69.6h.3v2l-.3 .1M100.6 66.1h.3v2l-.3 .1M100.6 61.2v1.4M100.6 64.7v1.4M100.6 68.2v1.4M100.6 71.7v1.4M100.6 75.2v1.4M100.6 78.7v1.4M101.6 72.4h1M101.6 75.9h1M101.6 61.9h1"/>
<path d="M101.6 79.4h1M101.6 68.9h1M101.6 65.4h1M48 93.9a4.3 4.3 0 0 0 4.3 4.3M48 93.9h.1M48.1 89.3a1.29 1.29 0 0 0 1.3 1.3M48.1 93.9h1.3M48.1 93.9a4.2 4.2 0 0 0 4.2 4.2M48.1 89.3v4.6M48.3 89.2a1.27 1.27 0 0 0 1.3 1.2M48.3 89.2h1.3M48.3 89.2l-.2 .1"/>
<path d="M49.4 93.9a2.91 2.91 0 0 0 2.9 2.9M49.4 90.6h3.7M49.4 90.6v3.3M49.6 89.2v1.2M49.6 90.4h3.5M49.6 90.4l-.2 .2M49.7 89l-.1 .2M49.7 89l.4 .2h3.2M49.8 82.9h1M49.8 86.4h1M51.8 85.7l.2 .2M51.8 82.2l.2 .2"/>
<path d="M51.8 83.6l-.3 .1v2h.3M51.8 80.1l-.3 .1v2h.3M51.8 82.2v1.4M51.8 85.7v1.1M52 82.4l1 .3M52 85.9l1 .3M52 86.8h1M52 83.5l-.2 .1M52 82.4v1.1M52 85.9v.9M52.3 96.8v1.3M52.3 98.1h4.7"/>
<path d="M52.3 98.2h47.8M52.3 98.1v.1M52.3 96.8h3.4M53 83.2l.7 .1 .5 .4h.2v-.4h3.2M53 83.2l-1 .3M53 82.7v.5M53 86.2v.6M53.1 90.6a3.4 3.4 0 0 1 2.6 3.3M53.1 90.4a3.5 3.5 0 0 1 2.8 3.5M53.1 90.4v.2M53.3 89.2l-.2 1.2M53.3 89.2a4.8 4.8 0 0 1 3.8 4.7"/>
<path d="M54.5 83.3h3v2.7h-3zM55 81.5h.8M55 84.4h.8M55 80.9h.8M55 85h.8M55.7 96.8h.1M55.7 93.9h.2M55.7 93.9v2.9M55.7 96.8a1.29 1.29 0 0 0 1.3 1.3M55.8 80.9v.6M55.8 84.4v.6M55.8 81.5l.4 .2"/>
<path d="M55.8 85l.4 .2M55.9 93.9h1.2M55.9 96.6h1.2M55.9 96.6a1.27 1.27 0 0 0 1.2 1.3M55.9 93.9v2.7M55.9 96.6l-.2 .2M56.2 81.7h.3M56.2 85.2h.3M56.2 80.6h.3M56.2 84.1l-.4 .3M56.2 84.1h.3M56.2 80.6l-.4 .3"/>
<path d="M56.2 80.6h-1.2v1.1h1.2M56.2 84.1h-1.2v1.1h1.2M56.5 80.6l.4 .3M56.5 84.1l.4 .3M56.5 80.6h1M56.5 84.1h1M56.5 81.7h1M56.5 85.2h1M56.9 81.5l-.4 .2M56.9 85l-.4 .2M56.9 81.5h.6M56.9 85h.6"/>
<path d="M56.9 80.9v.6M56.9 84.4v.6M56.9 84.4h.6M56.9 80.9h.6M57.1 96.6v1.3M57.1 93.9v2.2l.2 .4M57.1 97.9h38.2M57.1 97.9l-.1 .2M57.3 96.5l-.2 .1M57.3 96.5l.3 .1h37.2l.3-.1M57.6 86.1h-3.2v-.4h-.2l-.5 .3-.7 .2M57.6 82.6h-3.2v-.4h-.2l-.5 .3-.7 .2"/>
<path d="M59.7 82.9h2.6M62.9 80.5a1.12 1.12 0 0 1 .9 .7l.2 .2a.35 .35 0 0 0 .6-.2 .35 .35 0 0 0-.4-.5l.1-.2a.58 .58 0 0 1 .5 .8 .58 .58 0 0 1-1 .2l-.7-.7v.9h-.2zM62.9 81.8l1.9 .8v.3l-1.9 .7v-.2l.6-.3v-.8l-.6-.2zM63.7 82.4l.9 .3-.9 .4zM70.2 96.4v-17.5a1.27 1.27 0 0 1 1.3-1.3h9.5a1.27 1.27 0 0 1 1.3 1.3v17.5M70.4 96.4v-15.3h11.6v15.3M71.8 83.6h3v.5h-3zM72.2 86.5h8v8.9h-8zM72.4 93.2v1M72.4 93.2v-6.5h7.7v6.5M72.4 94.2v1h7.7v-1M72.4 88.6h7.7"/>
<path d="M72.4 93.2h.6M72.4 94.2h.9M72.4 94.4h1M73 93.2l.3 1M73.1 88.6v3.2h.4v.2l-.4 .5-.1 .7M73.1 88.7h2.7v3h-2.7zM73.3 94.2l.1 .2M73.4 94.4l.1 .3h2v-.3M73.9 89.7v.3M73.9 90l.3 .4M73.9 88.7v1M73.9 90v1.2h1.1v-1.2"/>
<path d="M74.2 89.3l-.3 .4M74.2 90.4h.6M74.2 89.3h.6M74.2 88.7v.6M74.2 90.4v.8M74.8 89.3l.2 .4M74.8 88.7v.6M74.8 90.4v.8M75 90l-.2 .4M75 89.7v.3M75 88.7v1M75.5 94.4h1.4"/>
<path d="M75.7 94.2l-.2 .2M75.7 94.2h1.1M75.9 88.6v3.2h-.4v.2l.3 .5 .2 .7M76 93.2l-.3 1M76 93.2h.5M76.2 81.1v5.4M76.2 95.4v1M76.5 93.2l.3 1M76.6 88.6v3.2h.4v.2l-.4 .5-.1 .7M76.6 88.7h2.7v3h-2.7zM76.8 94.2l.1 .2M76.9 94.4l.1 .3h2v-.3"/>
<path d="M77.4 89.7v.3M77.4 90l.3 .4M77.4 90v1.2h1.1v-1.2M77.4 88.7v1M77.7 89.3l-.3 .4M77.7 89.3h.6M77.7 88.7v.6M77.7 90.4v.8M77.8 83.6h.9v-1h.7v1h.9v.6h-.9v1h-.7v-1h-.9zM78.3 89.3l.2 .4M78.3 90.4h-.6M78.3 88.7v.6"/>
<path d="M78.3 90.4v.8M78.5 89.7v.3M78.5 90l-.2 .4M78.5 88.7v1M79 94.4h1.1M79.2 94.2l-.2 .2M79.2 94.2h.9M79.4 88.6v3.2h-.4v.2l.3 .5 .2 .7M79.5 93.2l-.3 1M79.5 93.2h.6M80.1 93.2v1M87.6 83.4h1.9v.2h-1.5l.3 .5h-.2l-.5-.6z"/>
<path d="M87.8 81.7a.79 .79 0 0 1 1.2 .5l.3 .3v-.9h.2v1.2l-.5-.2-.5-.6a.35 .35 0 0 0-.6 0 .35 .35 0 0 0 .3 .6v.2a.62 .62 0 0 1-.6-.4 .62 .62 0 0 1 .2-.7zM90.2 82.9h2.5M94.8 82.5h3.2v-.4h.2l.5 .4 .7 .1M94.8 86h3.2v-.4h.2l.5 .4 .7 .1M94.9 81.4h.6M94.9 80.6h1M94.9 84.3h.6M94.9 84.1h1M94.9 85.2h1M94.9 83.3h3v2.7h-3zM94.9 84.9h.6M94.9 80.8h.6"/>
<path d="M94.9 81.7h1M95.1 96.5l.2 .1M95.3 93.9h1.3M95.3 96.6h1.3M95.3 93.9v2.2l-.2 .4M95.3 96.6v1.3M95.3 97.9l.1 .2M95.4 98.1h4.7M95.5 81.4l.4 .3M95.5 84.9l.4 .3M95.5 84.3v.6M95.5 80.8v.6"/>
<path d="M95.9 84.1h.3M95.9 84.1l-.4 .2M95.9 80.6h.3M95.9 80.6l-.4 .2M95.9 81.7h.2M95.9 85.2h.2M96.2 80.6l.4 .2M96.2 80.6h1.2v1.1h-1.3M96.2 84.1l.4 .2M96.2 84.1h1.2v1.1h-1.3M96.6 96.6a1.27 1.27 0 0 1-1.3 1.3M96.6 93.9v2.7"/>
<path d="M96.6 96.6l.1 .2M96.6 93.9h.1M96.6 80.8v.6M96.6 80.8h.8M96.6 84.9l-.5 .3M96.6 84.3v.6M96.6 84.3h.8M96.6 84.9h.8M96.6 81.4l-.5 .3M96.6 81.4h.8M96.7 96.8a1.29 1.29 0 0 1-1.3 1.3M96.7 96.8h3.4"/>
<path d="M96.7 96.8h.1M96.7 93.9v2.9M99.4 83.2l-.7 .1-.5 .3h-.2v-.4h-3.2M99.4 83.2l1 .2M99.4 86.7h1M99.4 82.6v.6M99.4 86.1v.6M100.1 90.6a3.3 3.3 0 0 0-3.4 3.3M100.1 90.6h2.9M100.1 90.4a3.4 3.4 0 0 0-3.5 3.5M100.1 90.4h2.7M100.1 90.4v.2"/>
<path d="M100.1 96.8v1.3M100.1 98.1v.1M100.1 89.2v1.2M100.1 89.2a4.7 4.7 0 0 0-4.8 4.7M100.4 82.3l-1 .3M100.4 85.8l-1 .3M100.4 83.4l.2 .2M100.4 82.3v1.1M100.4 85.8v.9M100.6 85.7l-.2 .1M100.6 82.2l-.2 .1M100.6 83.6h.3v2l-.3 .1"/>
<path d="M100.6 80.1h.3v2l-.3 .1M100.6 82.2v1.4M100.6 85.7v1M101.6 82.9h1M101.6 86.4h1M102.7 89l-.4 .2h-2.2M102.7 89l.1 .2M102.8 89.2v1.2M102.8 89.2h1.3M102.8 90.4l.2 .2M103 93.9h1.3M103 93.9a2.92 2.92 0 0 1-2.9 2.9"/>
<path d="M103 90.6v3.3M104.1 89.2a1.27 1.27 0 0 1-1.3 1.2M104.1 89.2l.2 .1M104.3 89.3a1.29 1.29 0 0 1-1.3 1.3M104.3 93.9a4.2 4.2 0 0 1-4.2 4.2M104.3 93.9h.1M104.3 89.3v4.6M104.4 93.9a4.3 4.3 0 0 1-4.3 4.3M177.9 90.4h2M178 90.3l-.1 .1M178 90.3h1.9M178 88.3h.1"/>
<path d="M178 89.6a.63 .63 0 0 0 .6 .6 4.3 4.3 0 0 1 4.3 1.5 3.7 3.7 0 0 1 .7 2.2v1.9M178 94a1.9 1.9 0 0 0 1.9 1.9M179.9 92.1a1.91 1.91 0 0 1 1.9 1.9M179.9 90.4a3.6 3.6 0 0 1 3.5 3.6M179.9 90.3a3.7 3.7 0 0 1 3.7 3.7h-.2M179.9 92.1a1.9 1.9 0 0 0-1.9 1.9M179.9 92.1h-1.9v1.9M179.9 90.3v.1M181.8 94a1.91 1.91 0 0 1-1.9 1.9M181.8 94v1.9h-1.9M183.4 95.9h40.7M183.4 94v1.9"/>
<path d="M183.6 95.8h40.4M183.6 95.8l-.2 .1M183.6 95.1a.63 .63 0 0 0 .6 .7M185.6 95.8h.1M221.9 95.8h.1M224 95.1a.63 .63 0 0 1-.7 .7M224 93.9v1.9M224 95.8l.1 .1M224 93.9h.1M224.1 93.9v2M225.7 94a1.91 1.91 0 0 0 1.9 1.9M225.7 94v1.9h1.9"/>
<path d="M227.6 92.1a1.91 1.91 0 0 0-1.9 1.9M227.6 90.4a3.6 3.6 0 0 0-3.5 3.5M227.6 90.3a3.7 3.7 0 0 0-3.6 3.6M227.6 92.1a1.91 1.91 0 0 1 1.9 1.9M227.6 90.4h2.1M227.6 92.1h1.9v1.9M227.6 90.3h2M227.6 90.3v.1M229.5 94a1.91 1.91 0 0 1-1.9 1.9M229.5 89.6a.63 .63 0 0 1-.6 .6 4.3 4.3 0 0 0-4.2 1.5 3.7 3.7 0 0 0-.7 2.2M229.5 88.3h.1M229.6 90.3l.1 .1"/>
<path d="M48.3 155.3l-.3 16.7h4.3M48.3 155.3h1.3M49.6 154v1.3M49.6 154a1.27 1.27 0 0 0-1.3 1.3M49.6 154h3.7M49.6 155.3h3.5M49.6 155.3l-.2 7.9M50.1 154h.1M51.8 154l.5-.4 .7-.2h4.6v.6M53.1 155.3h2.8M53.1 155.3v7.9M53.3 154l-.2 1.3"/>
<path d="M53.3 154h3.8M54.5 153.4v-1.3h3v1.3M55.9 155.3h1.2M55.9 155.3l-.2 7.9M57.1 154a1.27 1.27 0 0 0-1.2 1.3M57.1 154v1.3M57.1 154h38.2M57.1 155.3l-.1 9.1M57.1 155.3h38.2M67.5 154a2.5 2.5 0 0 1 3.3 0M72.4 153.9v.1M72.4 153.9h.9"/>
<path d="M73 153.4h.5v.6M73 153.4l.3 .5M73 153.4h-.6v.5M73.1 153.4v-1.3h2.7v1.3M73.3 153.9l.1 .1M75.7 153.9l-.2 .1M75.7 153.9h1.1M76 153.4h-.5v.6M76 153.4l-.3 .5M76 153.4h.5M76.5 153.4h.5v.6M76.5 153.4l.3 .5"/>
<path d="M76.6 153.4v-1.3h2.7v1.3M76.8 153.9l.1 .1M79.2 153.9l-.2 .1M79.2 153.9h.9M79.5 153.4h-.5v.6M79.5 153.4l-.3 .5M79.5 153.4h.6v.5M80.1 153.9v.1M81.7 154a2.5 2.5 0 0 1 3.2 0M94.8 154v-.6h4.7l.6 .2 .5 .4M94.9 153.4v-1.3h3v1.3M95.3 155.3h1.3"/>
<path d="M95.3 154a1.27 1.27 0 0 1 1.3 1.3M95.3 154v1.3M95.3 154h4.8M95.3 155.3l.1 9.1M96.6 155.3h3.5M96.6 155.3l.1 7.9M100.1 155.3v7.9M100.1 155.3h2.7M100.1 154v1.3M100.1 154h2.7M102.8 155.3h1.3M102.8 154v1.3"/>
<path d="M102.8 154a1.27 1.27 0 0 1 1.3 1.3M102.8 155.3l.2 7.9M104.1 155.3l.3 16.7h-4.3M49.4 163.2a1.2 1.2 0 0 0-1.2 1.2h4.1M49.4 163.2h2.9M52.3 163.2v1.2M52.3 164.4v7.6M52.3 164.4h4.7M52.3 172h47.8M52.3 163.2h3.4M55.7 163.2l1.3 1.2M95.4 164.4h4.7"/>
<path d="M96.7 163.2l-1.3 1.2M96.7 163.2h3.4M100.1 163.2h1.6a2.6 2.6 0 0 1 2.3 .5l.3 .7h-4.2M100.1 163.2v1.2M100.1 164.4v7.6"/>
<circle cx="52.3" cy="50.8" r="1.9"/>
<circle cx="59.9" cy="49.5" r=".26"/>
<circle cx="59.9" cy="49.6" r=".54"/>
<circle cx="67.3" cy="49.6" r=".54"/>
<circle cx="69.2" cy="54.2" r="2.5"/>
<circle cx="69.2" cy="54.3" r="2.6"/>
<circle cx="78" cy="49.6" r=".54"/>
<circle cx="83.2" cy="54.3" r="2.6"/>
<circle cx="83.3" cy="54.3" r="2.5"/>
<circle cx="86.3" cy="49.6" r=".54"/>
<circle cx="100.1" cy="50.8" r="1.9"/>
<circle cx="188.8" cy="52.6" r="1.47"/>
<circle cx="188.8" cy="52.6" r="1.04"/>
<circle cx="188.8" cy="52.6" r="1.63"/>
<circle cx="188.8" cy="52.6" r="2.86"/>
<circle cx="71.8" cy="70.8" r=".77"/>
<circle cx="78.9" cy="67.7" r=".77"/>
<circle cx="81" cy="73.8" r=".77"/>
<circle cx="52.3" cy="93.9" r="1.9"/>
<circle cx="100.1" cy="93.9" r="1.91"/>
<circle cx="218.8" cy="92.2" r="1.47"/>
<circle cx="218.8" cy="92.2" r="1.04"/>
<circle cx="218.8" cy="92.2" r="1.63"/>
<circle cx="218.8" cy="92.2" r="2.86"/>
</g>
<g font-size="8.5" fill="#808080">
<text x="30.4" y="26.4" transform="rotate(45 30.4 26.4)">0.150</text>
<text x="193.1" y="34.8">1.880</text>
<text x="163.7" y="80.6" transform="rotate(-90 163.7 80.6)">1.695</text>
<text x="248.4" y="80.6" transform="rotate(-90 248.4 80.6)">2.030</text>
<text x="193.1" y="112.4">2.220</text>
<text x="32.5" y="140.7" transform="rotate(-90 32.5 140.7)">0.784</text>
</g>
<text font-size="5.3" x="234.7" y="174">CTRE</text>
<text font-size="3.5" x="214.9" y="185.5">VOLTAGE REGULATOR MODULE</text>
<text font-size="3.4" x="212.4" y="201.4">A</text>
<g font-size="3.2">
<text x="158.5" y="191.5">--</text>
<text x="158.4" y="197.9">--</text>
</g>
<g font-size="2.1">
<text x="144.3" y="171.4">DIMENSIONS ARE IN INCHES</text>
<text x="144.3" y="174">TOLERANCES:</text>
<text x="144.3" y="176.6">FRACTIONAL</text>
<text x="144.3" y="179.2">ANGULAR: MACH</text>
<text x="166.4" y="179.2">BEND</text>
<text x="144.3" y="181.8">TWO PLACE DECIMAL</text>
<text x="144.3" y="184.3">THREE PLACE DECIMAL</text>
<text x="118.3" y="197.9">NEXT ASSY</text>
<text x="132" y="197.9">USED ON</text>
<text x="146.1" y="203.8">DO NOT SCALE DRAWING</text>
<text x="123.1" y="204">APPLICATION</text>
</g>
<g font-size="1.8">
<text x="190.8" y="170.3">NAME</text>
<text x="203" y="170.4">DATE</text>
<text x="177.3" y="174.1">DRAWN</text>
<text x="177.3" y="178.1">CHECKED</text>
<text x="190.8" y="174.1">MC</text>
<text x="202" y="174.1">8/01/14</text>
<text x="177.4" y="181.7">ENG APPR.</text>
<text x="177.4" y="185.5">MFG APPR.</text>
<text x="144.1" y="189.8">MATERIAL</text>
<text x="177.5" y="189.3">Q.A.</text>
<text x="144.1" y="196.2">FINISH</text>
<text x="177.5" y="192.8">COMMENTS:</text>
<text x="211.9" y="198.3">SIZE</text>
<text x="216.9" y="198.4">DWG. NO.</text>
<text x="264.6" y="198.5">REV.</text>
<text x="211.8" y="204.9">SCALE:1:1</text>
<text x="223.7" y="205">WEIGHT:</text>
</g>
<g font-size="1.7">
<text x="234.7" y="205">1.8 OZ.(50G)</text>
<text x="253.2" y="204.9">SHEET 1 OF 1</text>
</g>
</svg>
